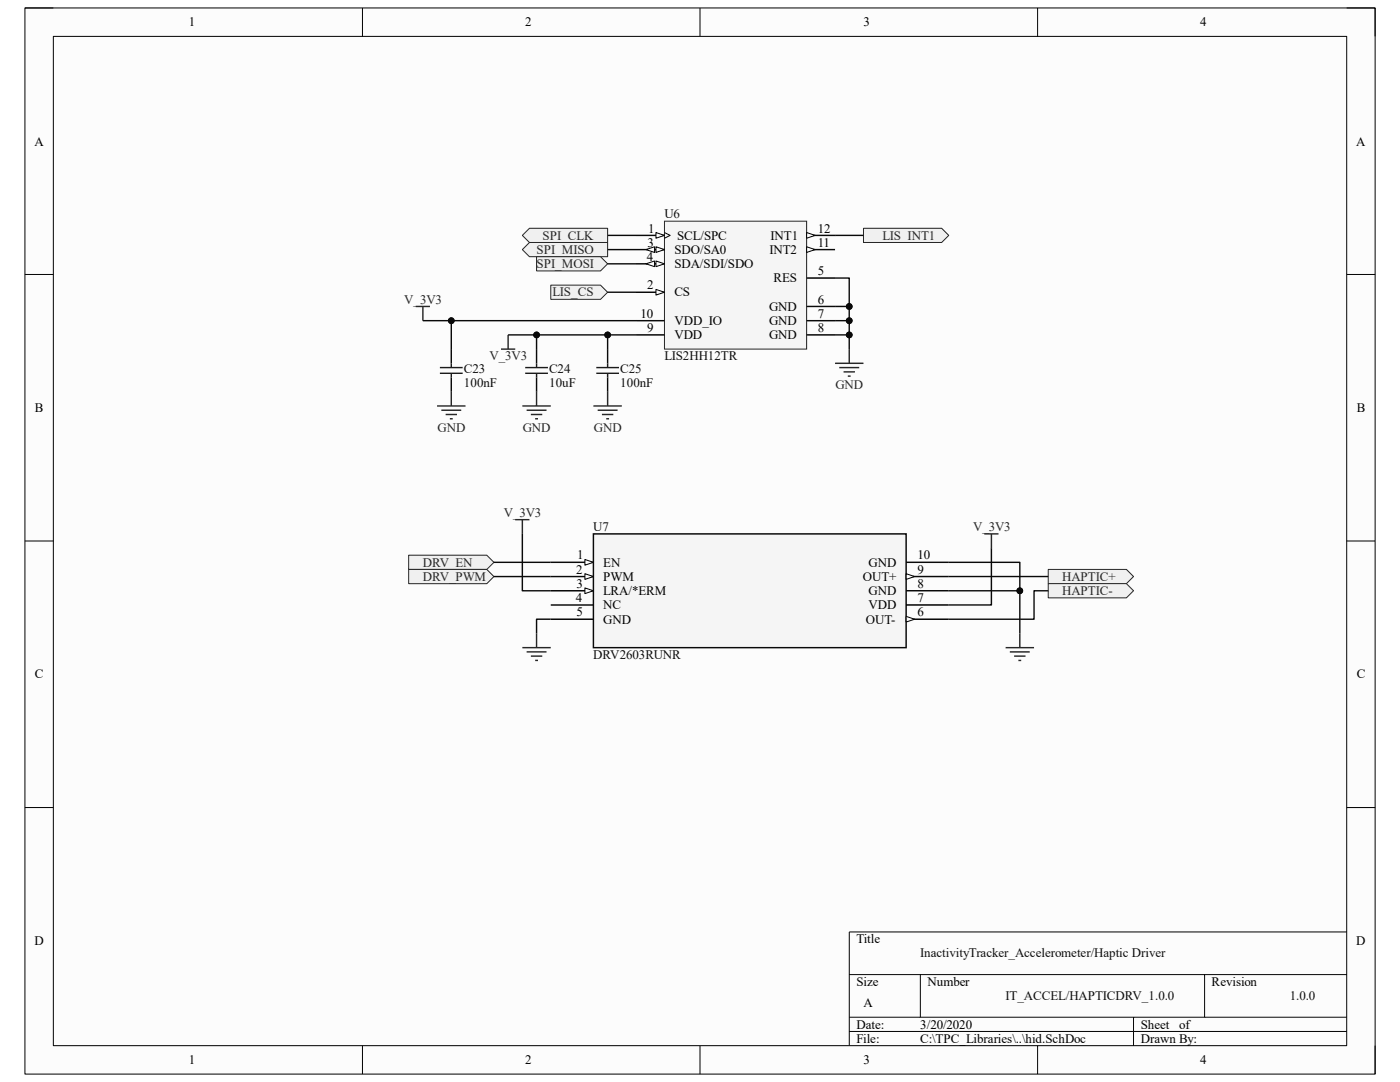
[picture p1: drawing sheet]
<svg xmlns="http://www.w3.org/2000/svg" width="279mm" height="216mm" viewBox="0 0 279 216" stroke-linecap="round" stroke-linejoin="round" font-family="sans-serif">
<path d="M5 1.6h269.4v212.7h-269.4z" fill-rule="evenodd" fill="#fcfcfc"/>
<path d="M5 1.6h269.4v212.7h-269.4z" fill="none" stroke="#000" stroke-width=".2"/>
<path d="M10.6 7.3h258.2v201.4h-258.2z" fill-rule="evenodd" fill="#fcfcfc"/>
<g fill="none" stroke="#000" stroke-width=".2">
<path d="M5 1.6h5.6M10.6 7.3h258.2v201.4h-258.2zM72.3 1.6v5.7M139.7 1.6v5.7M207.1 1.6v5.7M268.8 1.6h5.6v5.7M5 54.8h5.6M268.8 54.8h5.6M5 107.9h5.6M268.8 107.9h5.6M5 161.1h5.6M268.8 161.1h5.6"/>
<path d="M169.5 194.5h99.3M183.7 194.5v8.5M240.4 194.5v8.5M268.8 186h-99.3v22.7M72.3 208.7v5.6M139.7 208.7v5.6M169.5 203h99.3M169.5 205.8h99.3M207.1 208.7v5.6M226.2 203v5.7M274.4 208.7v5.6"/>
</g>
<path d="M132.6 44.1h28.4v25.6h-28.4z" fill-rule="evenodd" fill="#f5f5f5"/>
<path d="M132.6 44.1h28.4v25.6h-28.4z" fill="none" stroke="#262626" stroke-width=".2"/>
<path d="M126.9 47h5.7" fill="none" stroke="#000" stroke-width=".29"/>
<path d="M130.9 46.4l1.7 .6-1.7 .5z" fill="#fbfbfb"/>
<path d="M130.9 46.4l1.7 .6-1.7 .5zM132.6 46.4l1.1 .6-1.1 .5" fill="none" stroke="#000" stroke-width=".2"/>
<path d="M161 49.8h5.7M126.9 64h5.7" fill="none" stroke="#000" stroke-width=".29"/>
<path d="M161 49.2l1.7 .6-1.7 .6z" fill="#fbfbfb"/>
<path d="M161 49.2l1.7 .6-1.7 .6z" fill="none" stroke="#000" stroke-width=".2"/>
<path d="M161 47h5.7" fill="none" stroke="#000" stroke-width=".29"/>
<path d="M161 46.4l1.7 .6-1.7 .5z" fill="#fbfbfb"/>
<path d="M161 46.4l1.7 .6-1.7 .5z" fill="none" stroke="#000" stroke-width=".2"/>
<path d="M126.9 58.3h5.7" fill="none" stroke="#000" stroke-width=".29"/>
<path d="M130.9 57.7l1.7 .6-1.7 .6z" fill="#fbfbfb"/>
<path d="M130.9 57.7l1.7 .6-1.7 .6z" fill="none" stroke="#000" stroke-width=".2"/>
<path d="M126.9 49.8h5.7" fill="none" stroke="#000" stroke-width=".29"/>
<path d="M130.9 49.2l1.7 .6-1.7 .6z" fill="#fbfbfb"/>
<path d="M130.9 49.2l1.7 .6-1.7 .6z" fill="none" stroke="#000" stroke-width=".2"/>
<path d="M128.9 49.8l1.7-.6v1.2z" fill="#fbfbfb"/>
<path d="M128.9 49.8l1.7-.6v1.2z" fill="none" stroke="#000" stroke-width=".2"/>
<path d="M126.9 52.6h5.7" fill="none" stroke="#000" stroke-width=".29"/>
<path d="M130.9 52.1l1.7 .5-1.7 .6z" fill="#fbfbfb"/>
<path d="M130.9 52.1l1.7 .5-1.7 .6z" fill="none" stroke="#000" stroke-width=".2"/>
<path d="M128.9 52.6l1.7-.5v1.1z" fill="#fbfbfb"/>
<path d="M128.9 52.6l1.7-.5v1.1z" fill="none" stroke="#000" stroke-width=".2"/>
<path d="M161 55.5h5.7M90.1 69.7v2.8M90.1 75.3v2.9M107.1 69.7v2.8M107.1 75.3v2.9M121.3 69.7v2.8M121.3 75.3v2.9M126.9 66.8h5.7M161 61.2h5.7M161 64h5.7M161 66.8h5.7" fill="none" stroke="#000" stroke-width=".29"/>
<path d="M87.8 73.3h4.5M87.8 74.5h4.5M90.1 72.5v.8M90.1 74.5v.8M104.8 73.3h4.6M104.8 74.5h4.6M107.1 72.5v.8M107.1 74.5v.8M119 73.3h4.5M119 74.5h4.5M121.3 72.5v.8M121.3 74.5v.8" fill="none" stroke="#1c1c1c" stroke-width=".29"/>
<g fill="none" stroke="#262626" stroke-width=".29">
<path d="M90.1 78.2v2.8M107.1 78.2v2.8M121.3 78.2v2.8M166.7 72.5h5.6M167.5 73.3h4M168.3 74.2h2.3M169.2 75.1h.6M169.5 69.7v2.8M87.2 81h5.7M88.1 81.9h3.9M88.9 82.7h2.3M89.8 83.6h.5"/>
<path d="M104.2 81h5.7M105.1 81.9h4M105.9 82.7h2.3M106.8 83.6h.6M118.4 81h5.7M119.3 81.9h4M120.1 82.7h2.3M121 83.6h.5"/>
</g>
<path d="M105.7 45.6h15.6v2.8h-15.6l-1.5-1.4z" fill-rule="evenodd" fill="#f0f0f0"/>
<path d="M105.7 45.6h15.6v2.8h-15.6l-1.5-1.4z" fill="none" stroke="#262626" stroke-width=".2"/>
<path d="M105.7 48.4h15.6v2.8h-15.6l-1.5-1.4z" fill-rule="evenodd" fill="#f0f0f0"/>
<path d="M105.7 48.4h15.6v2.8h-15.6l-1.5-1.4z" fill="none" stroke="#262626" stroke-width=".2"/>
<path d="M107.1 51.2h12.7l1.5 1.4-1.5 1.5h-12.7z" fill-rule="evenodd" fill="#f0f0f0"/>
<path d="M107.1 51.2h12.7l1.5 1.4-1.5 1.5h-12.7z" fill="none" stroke="#262626" stroke-width=".2"/>
<path d="M172.3 45.6h15.6l1.4 1.4-1.4 1.4h-15.6z" fill-rule="evenodd" fill="#f0f0f0"/>
<path d="M172.3 45.6h15.6l1.4 1.4-1.4 1.4h-15.6z" fill="none" stroke="#262626" stroke-width=".2"/>
<path d="M109.9 56.9h9.9l1.5 1.4-1.5 1.4h-9.9z" fill-rule="evenodd" fill="#f0f0f0"/>
<path d="M109.9 56.9h9.9l1.5 1.4-1.5 1.4h-9.9z" fill="none" stroke="#262626" stroke-width=".2"/>
<path d="M83 61.2h2.8M84.4 61.2v2.8" fill="none" stroke="#262626" stroke-width=".28"/>
<path d="M100 69.7h2.8M101.4 66.8v2.9" fill="none" stroke="#262626" stroke-width=".29"/>
<path d="M118.4 106.5h62.4v22.7h-62.4z" fill-rule="evenodd" fill="#f5f5f5"/>
<path d="M109.9 112.2h8.5M118.4 106.5h62.4v22.7h-62.4z" fill="none" stroke="#000" stroke-width=".29"/>
<path d="M116.7 111.6l1.7 .6-1.7 .6z" fill="#fbfbfb"/>
<path d="M116.7 111.6l1.7 .6-1.7 .6z" fill="none" stroke="#000" stroke-width=".2"/>
<path d="M109.9 115h8.5" fill="none" stroke="#000" stroke-width=".29"/>
<path d="M116.7 114.5l1.7 .5-1.7 .6z" fill="#fbfbfb"/>
<path d="M116.7 114.5l1.7 .5-1.7 .6z" fill="none" stroke="#000" stroke-width=".2"/>
<path d="M109.9 117.9h8.5" fill="none" stroke="#000" stroke-width=".29"/>
<path d="M116.7 117.3l1.7 .6-1.7 .5z" fill="#fbfbfb"/>
<path d="M116.7 117.3l1.7 .6-1.7 .5z" fill="none" stroke="#000" stroke-width=".2"/>
<path d="M109.9 120.7h8.5M109.9 123.6h8.5M180.8 123.6h8.5" fill="none" stroke="#000" stroke-width=".29"/>
<path d="M180.8 123l1.7 .6-1.7 .5z" fill="#fbfbfb"/>
<path d="M180.8 123l1.7 .6-1.7 .5z" fill="none" stroke="#000" stroke-width=".2"/>
<path d="M180.8 117.9h8.5M180.8 115h8.5M180.8 120.7h8.5" fill="none" stroke="#000" stroke-width=".29"/>
<path d="M180.8 114.5l1.7 .5-1.7 .6z" fill="#fbfbfb"/>
<path d="M180.8 114.5l1.7 .5-1.7 .6z" fill="none" stroke="#000" stroke-width=".2"/>
<path d="M180.8 112.2h8.5" fill="none" stroke="#000" stroke-width=".29"/>
<g fill="none" stroke="#262626" stroke-width=".29">
<path d="M102.8 103.7h2.9M104.2 103.7v2.8M196.4 106.5h2.9M197.9 106.5v2.9M104.2 129.2h5.7M105.1 130.1h4M105.9 130.9h2.3M106.8 131.8h.6M107.1 126.4v2.8M200.7 129.2h5.7M201.5 130.1h4M202.4 130.9h2.3"/>
<path d="M203.2 131.8h.6M203.5 126.4v2.8"/>
</g>
<path d="M81.6 110.8h15.6l1.4 1.4-1.4 1.4h-15.6z" fill-rule="evenodd" fill="#f0f0f0"/>
<path d="M81.6 110.8h15.6l1.4 1.4-1.4 1.4h-15.6z" fill="none" stroke="#262626" stroke-width=".2"/>
<path d="M81.6 113.6h15.6l1.4 1.4-1.4 1.5h-15.6z" fill-rule="evenodd" fill="#f0f0f0"/>
<path d="M81.6 113.6h15.6l1.4 1.4-1.4 1.5h-15.6z" fill="none" stroke="#262626" stroke-width=".2"/>
<path d="M209.2 113.6h15.6l1.4 1.4-1.4 1.5h-15.6z" fill-rule="evenodd" fill="#f0f0f0"/>
<path d="M209.2 113.6h15.6l1.4 1.4-1.4 1.5h-15.6z" fill="none" stroke="#262626" stroke-width=".2"/>
<path d="M209.2 116.5h15.6l1.4 1.4-1.4 1.4h-15.6z" fill-rule="evenodd" fill="#f0f0f0"/>
<path d="M209.2 116.5h15.6l1.4 1.4-1.4 1.4h-15.6z" fill="none" stroke="#262626" stroke-width=".2"/>
<path d="M189.3 112.2h14.2v5.7" fill="none" stroke="#0e0e0e" stroke-width=".29"/>
<circle cx="203.5" cy="117.9" r=".57" fill="#0e0e0e"/>
<circle cx="203.5" cy="117.9" r=".57" fill="none" stroke="#0e0e0e" stroke-width=".2"/>
<path d="M84.4 64h42.5" fill="none" stroke="#0e0e0e" stroke-width=".29"/>
<circle cx="90.1" cy="64" r=".57" fill="#0e0e0e"/>
<circle cx="90.1" cy="64" r=".57" fill="none" stroke="#0e0e0e" stroke-width=".2"/>
<path d="M101.4 66.8h5.7M98.6 115h11.3M98.6 112.2h11.3" fill="none" stroke="#0e0e0e" stroke-width=".29"/>
<circle cx="107.1" cy="66.8" r=".57" fill="#0e0e0e"/>
<circle cx="107.1" cy="66.8" r=".57" fill="none" stroke="#0e0e0e" stroke-width=".2"/>
<path d="M121.3 66.8h-14.2v2.9M104.2 106.5v11.4h5.7M109.9 123.6h-2.8v2.8" fill="none" stroke="#0e0e0e" stroke-width=".29"/>
<circle cx="121.3" cy="66.8" r=".57" fill="#0e0e0e"/>
<circle cx="121.3" cy="66.8" r=".57" fill="none" stroke="#0e0e0e" stroke-width=".2"/>
<circle cx="107.1" cy="66.8" r=".57" fill="#0e0e0e"/>
<circle cx="107.1" cy="66.8" r=".57" fill="none" stroke="#0e0e0e" stroke-width=".2"/>
<path d="M126.9 66.8h-5.6v2.9" fill="none" stroke="#0e0e0e" stroke-width=".29"/>
<circle cx="121.3" cy="66.8" r=".57" fill="#0e0e0e"/>
<circle cx="121.3" cy="66.8" r=".57" fill="none" stroke="#0e0e0e" stroke-width=".2"/>
<path d="M121.3 58.3h5.6M121.3 52.6h5.6M121.3 49.8h5.6M121.3 47h5.6M166.7 66.8h2.8v2.9" fill="none" stroke="#0e0e0e" stroke-width=".29"/>
<circle cx="169.5" cy="66.8" r=".57" fill="#0e0e0e"/>
<circle cx="169.5" cy="66.8" r=".57" fill="none" stroke="#0e0e0e" stroke-width=".2"/>
<path d="M166.7 64h2.8v2.8" fill="none" stroke="#0e0e0e" stroke-width=".29"/>
<circle cx="169.5" cy="64" r=".57" fill="#0e0e0e"/>
<circle cx="169.5" cy="64" r=".57" fill="none" stroke="#0e0e0e" stroke-width=".2"/>
<circle cx="169.5" cy="66.8" r=".57" fill="#0e0e0e"/>
<circle cx="169.5" cy="66.8" r=".57" fill="none" stroke="#0e0e0e" stroke-width=".2"/>
<path d="M166.7 61.2h2.8v2.8" fill="none" stroke="#0e0e0e" stroke-width=".29"/>
<circle cx="169.5" cy="61.2" r=".57" fill="#0e0e0e"/>
<circle cx="169.5" cy="61.2" r=".57" fill="none" stroke="#0e0e0e" stroke-width=".2"/>
<circle cx="169.5" cy="64" r=".57" fill="#0e0e0e"/>
<circle cx="169.5" cy="64" r=".57" fill="none" stroke="#0e0e0e" stroke-width=".2"/>
<path d="M166.7 55.5h2.8v5.7" fill="none" stroke="#0e0e0e" stroke-width=".29"/>
<circle cx="169.5" cy="61.2" r=".57" fill="#0e0e0e"/>
<circle cx="169.5" cy="61.2" r=".57" fill="none" stroke="#0e0e0e" stroke-width=".2"/>
<path d="M166.7 47h5.6M189.3 117.9h14.2v8.5M197.9 109.4v11.3h-8.6" fill="none" stroke="#0e0e0e" stroke-width=".29"/>
<circle cx="203.5" cy="117.9" r=".57" fill="#0e0e0e"/>
<circle cx="203.5" cy="117.9" r=".57" fill="none" stroke="#0e0e0e" stroke-width=".2"/>
<path d="M90.1 64v5.7M189.3 115h19.9" fill="none" stroke="#0e0e0e" stroke-width=".29"/>
<circle cx="90.1" cy="64" r=".57" fill="#0e0e0e"/>
<circle cx="90.1" cy="64" r=".57" fill="none" stroke="#0e0e0e" stroke-width=".2"/>
<path d="M209.2 117.9h-2.8v5.7h-17.1" fill="none" stroke="#0e0e0e" stroke-width=".29"/>
<g font-size="2.6">
<text x="37.7" y="5.2">1</text>
<text x="104.8" y="5.2">2</text>
<text x="172.3" y="5.2">3</text>
<text x="239.5" y="5.2">4</text>
<text x="6.9" y="29">A</text>
<text x="270.7" y="29">A</text>
<text x="129.4" y="46.4">1</text>
<text x="135.1" y="47.8">SCL/SPC</text>
<text x="153.8" y="47.8">INT1</text>
<text x="163.2" y="46.4">12</text>
<text x="129.1" y="52.1">4</text>
<text x="129.2" y="49.2">3</text>
<text x="134.6" y="50.6">SDO/SA0</text>
<text x="134.6" y="53.5">SDA/SDI/SDO</text>
<text x="153.5" y="50.6">INT2</text>
<text x="163.2" y="49.2">11</text>
<text x="129.2" y="57.7">2</text>
<text x="134.6" y="59.1">CS</text>
<text x="154.4" y="56.3">RES</text>
<text x="163.2" y="54.9">5</text>
<text x="127.8" y="63.4">10</text>
<text x="134.6" y="64.8">VDD_IO</text>
<text x="153.5" y="62">GND</text>
<text x="153.5" y="64.8">GND</text>
<text x="163.2" y="60.6">6</text>
<text x="163.2" y="63.4">7</text>
<text x="129.2" y="66.3">9</text>
<text x="134.6" y="67.6">VDD</text>
<text x="153.5" y="67.6">GND</text>
<text x="163.2" y="66.3">8</text>
<text x="7" y="82.2">B</text>
<text x="270.8" y="82.2">B</text>
<text x="115.2" y="111.6">1</text>
<text x="120.4" y="113.1">EN</text>
<text x="173.4" y="113.1">GND</text>
<text x="183.1" y="111.6">10</text>
<text x="115" y="114.5">2</text>
<text x="115.1" y="117.3">3</text>
<text x="120.4" y="115.9">PWM</text>
<text x="120.4" y="118.7">LRA/*ERM</text>
<text x="172.2" y="115.9">OUT+</text>
<text x="173.4" y="118.7">GND</text>
<text x="183.1" y="117.3">8</text>
<text x="183.1" y="114.5">9</text>
<text x="114.9" y="120.1">4</text>
<text x="115" y="123">5</text>
<text x="120.4" y="121.6">NC</text>
<text x="120.4" y="124.4">GND</text>
<text x="172.8" y="124.4">OUT-</text>
<text x="173.4" y="121.6">VDD</text>
<text x="183.1" y="123">6</text>
<text x="183.1" y="120.1">7</text>
<text x="7" y="135.4">C</text>
<text x="270.8" y="135.4">C</text>
<text x="6.9" y="188.6">D</text>
<text x="170.9" y="188.2">Title</text>
<text x="270.7" y="188.6">D</text>
<text x="170.9" y="196.7">Size</text>
<text x="185.1" y="196.7">Number</text>
<text x="241.8" y="196.7">Revision</text>
<text x="172.3" y="201">A</text>
<text x="170.9" y="205.2">Date:</text>
<text x="170.9" y="208.1">File:</text>
<text x="183.6" y="208.1">C:\TPC_Libraries\..\hid.SchDoc</text>
<text x="183.6" y="205.2">3/20/2020</text>
<text x="227.7" y="205.2">Sheet</text>
<text x="227.7" y="208.1">Drawn By:</text>
<text x="235.3" y="205.2">of</text>
<text x="37.7" y="212.3">1</text>
<text x="104.8" y="212.3">2</text>
<text x="172.3" y="212.3">3</text>
<text x="239.5" y="212.3">4</text>
</g>
<g font-size="2.6" fill="#262626">
<text x="108.3" y="47.8">SPI_CLK</text>
<text x="176.1" y="47.8">LIS_INT1</text>
<text x="107.1" y="50.6">SPI_MISO</text>
<text x="107.1" y="53.5">SPI_MOSI</text>
<text x="110.3" y="59.1">LIS_CS</text>
<text x="80.7" y="60.6">V_3V3</text>
<text x="97.7" y="71.9">V_3V3</text>
<text x="166.8" y="77.6">GND</text>
<text x="87.3" y="86.1">GND</text>
<text x="104.4" y="86.1">GND</text>
<text x="118.5" y="86.1">GND</text>
<text x="100.5" y="103.1">V_3V3</text>
<text x="194.2" y="106">V_3V3</text>
<text x="84.4" y="113.1">DRV_EN</text>
<text x="84.4" y="115.9">DRV_PWM</text>
<text x="212" y="115.9">HAPTIC+</text>
<text x="212" y="118.7">HAPTIC-</text>
</g>
<g font-size="2.6" fill="#0e0e0e">
<text x="132.6" y="43.6">U6</text>
<text x="132.6" y="71.9">LIS2HH12TR</text>
<text x="92.6" y="74.5">C23</text>
<text x="92.6" y="77.3">100nF</text>
<text x="109.6" y="74.5">C24</text>
<text x="109.6" y="77.3">10uF</text>
<text x="123.8" y="74.5">C25</text>
<text x="123.8" y="77.3">100nF</text>
<text x="118.4" y="106">U7</text>
<text x="118.4" y="131.5">DRV2603RUNR</text>
<text x="183.6" y="191.1">InactivityTracker_Accelerometer/Haptic Driver</text>
<text x="200.7" y="199.6">IT_ACCEL/HAPTICDRV_1.0.0</text>
<text x="257.4" y="199.6">1.0.0</text>
</g>
</svg>
